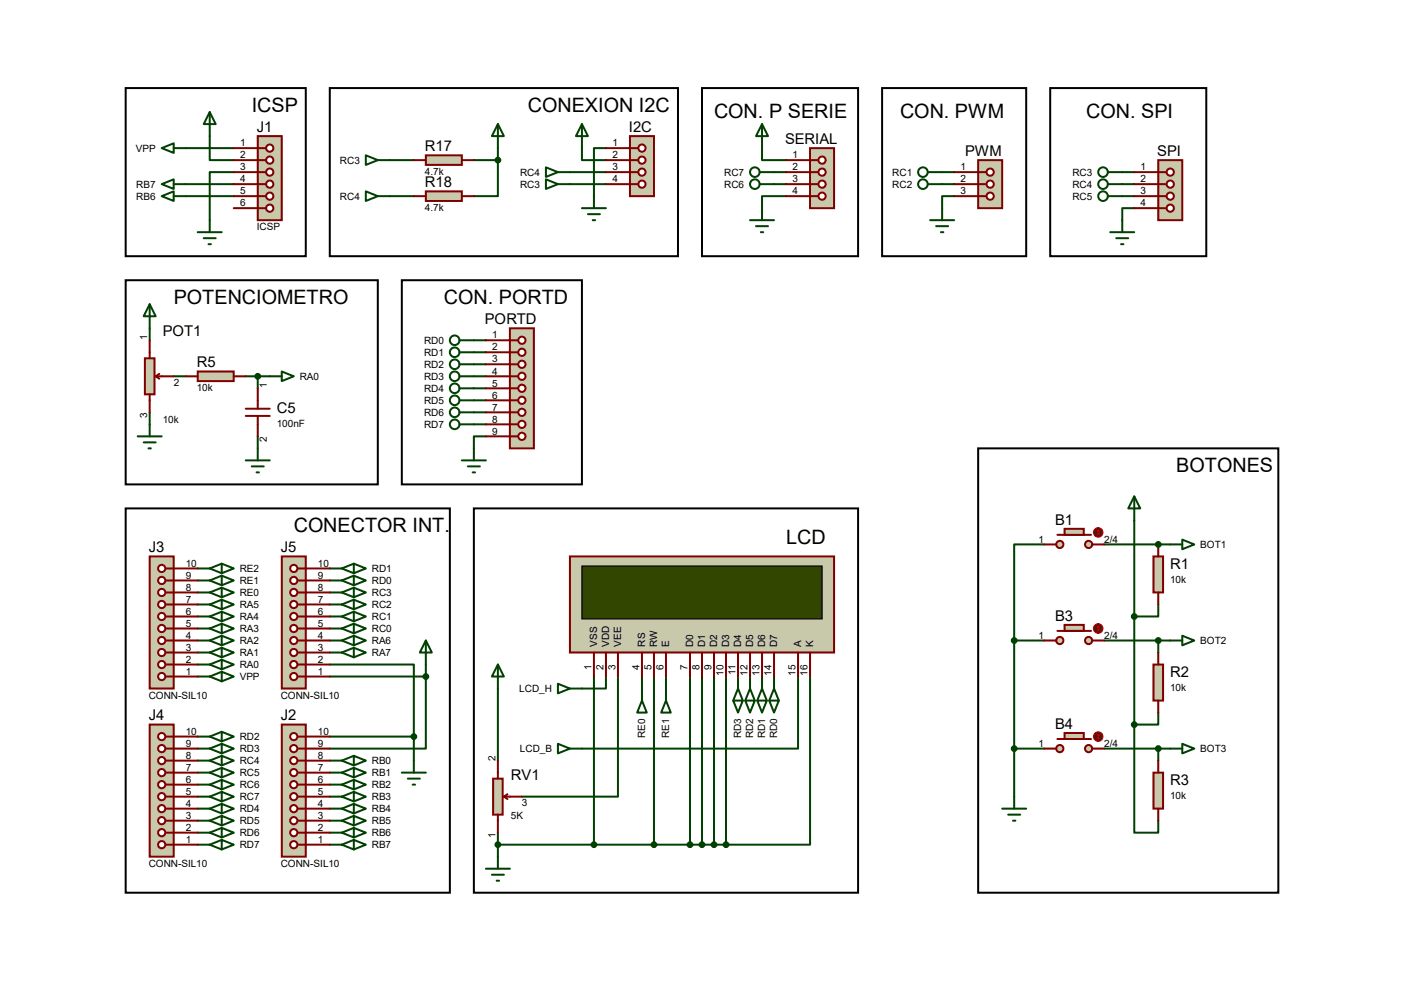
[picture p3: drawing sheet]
<svg xmlns="http://www.w3.org/2000/svg" width="297mm" height="210mm" viewBox="0 0 297 210" stroke-linecap="round" stroke-linejoin="round" font-family="sans-serif">
<g fill="none" stroke="#004000" stroke-width=".42">
<path d="M39.3 31.3h10.1M39.3 38.9h10.1M44.4 28.8v5.1h5M49.4 36.4h-5v10.2M82.5 33.9h5M100.2 33.9h5.1M105.3 33.9v7.6h-5.1M105.3 31.3v2.6M120.6 38.9h7.6M120.6 36.4h7.6M123.1 31.3v2.6h5.1M128.2 31.3h-2.6v10.2"/>
<path d="M161.2 31.3v2.6h5.1M163.7 38.9h2.6M163.7 36.4h2.6M199.3 38.9h2.5M199.3 36.4h2.5M237.4 38.9h2.5M237.4 36.4h2.5M39.3 41.5h10.1M82.5 41.5h5M166.3 41.5h-5.1v2.5M201.8 41.5h-2.5v2.5M237.4 41.5h2.5"/>
<path d="M239.9 44h-2.5v2.6M31.7 69.4v2.6M36.7 79.6h2.6M52 79.6h5.1M54.5 79.6v2.5M100.2 79.6h2.6M100.2 72h2.6M100.2 74.5h2.6M100.2 77h2.6M31.7 87.2v2.5M54.5 92.3v2.5M100.2 82.1h2.6"/>
<path d="M100.2 84.7h2.6M100.2 87.2h2.6M100.2 89.7h2.6M102.8 92.3h-2.6v2.5M233.6 115.1h14M41.8 120.2h2.6M41.8 122.8h2.6M41.8 125.3h2.6M41.8 127.8h2.6M41.8 130.4h2.6M41.8 132.9h2.6M41.8 135.5h2.6"/>
<path d="M41.8 138h2.6M69.8 120.2h2.5M69.8 122.8h2.5M69.8 125.3h2.5M69.8 127.8h2.5M69.8 130.4h2.5M69.8 132.9h2.5M69.8 135.5h2.5M69.8 138h2.5M41.8 140.5h2.6M41.8 143.1h2.6M41.8 155.8h2.6"/>
<path d="M41.8 158.3h2.6M69.8 140.5h17.7v15.3M69.8 143.1h20.3M69.8 155.8h17.7M87.5 155.8v5.1M90.1 143.1v15.2h-20.3M90.1 140.5v2.6M105.3 145.6v15.3M125.6 143.1v35.5M128.2 143.1v2.5h-5.1M130.7 143.1v25.4h-20.3M135.8 143.1v2.5"/>
<path d="M138.3 143.1v35.5M140.9 143.1v2.5M146 143.1v35.5M148.5 143.1v35.5M151 143.1v35.5M153.6 143.1v35.5M156.1 143.1v2.5M158.7 143.1v2.5M161.2 143.1v2.5M163.7 143.1v2.5M168.8 143.1v15.2h-45.7M171.4 143.1v35.5h-17.8"/>
<path d="M41.8 160.9h2.6M41.8 163.4h2.6M41.8 165.9h2.6M41.8 168.5h2.6M41.8 171h2.6M41.8 173.6h2.6M41.8 176.1h2.6M41.8 178.6h2.6M69.8 160.9h2.5M69.8 163.4h2.5M69.8 165.9h2.5M69.8 168.5h2.5"/>
<path d="M69.8 171h2.5M69.8 173.6h2.5M69.8 176.1h2.5M69.8 178.6h2.5M105.3 176.1v5.1M105.3 178.6h48.3"/>
</g>
<circle cx="245" cy="115.1" r=".21" fill="#004000"/>
<g fill="none" stroke="#004000" stroke-width=".42">
<path d="M31.7 64.3l1.2 2.6h-2.5zM31.7 64.3v5.1M29.1 92.3h5.1M30.4 93.6h2.5M31.4 94.8h.5M31.7 89.7v2.6M52 97.4h5.1M53.3 98.6h2.5M54.3 99.9h.5M54.5 94.8v2.6M220.9 115.1h-6.4v20.4M239.9 110.1v43.1"/>
<path d="M214.5 135.5h6.4M214.5 135.5v33M233.6 135.5h14M245 127.8v2.6h-5.1M245 135.5v2.5M105.3 140.5l1.3 2.6h-2.5zM105.3 140.5v5.1M214.5 158.3h6.4M233.6 158.3h14M239.9 153.2v22.9h5.1v-2.5M245 150.7v2.5h-5.1M245 158.3v2.6"/>
<path d="M102.8 183.7h5.1M104.1 185h2.5M105.1 186.3h.5M105.3 181.2v2.5"/>
</g>
<path d="M52 86.4h5.1M52 88h5.1M54.5 82.1v4.3M54.5 88v4.3" fill="none" stroke="#800000" stroke-width=".42"/>
<path d="M104.3 164.7h2v7.6h-2z" fill="#c8c8aa" stroke="#800000" stroke-width=".42"/>
<path d="M105.3 160.9v3.8M105.3 172.3v3.8M106.6 168.5l.8 .5M106.6 168.5h3.8M107.4 168l-.8 .5" fill="none" stroke="#800000" stroke-width=".42"/>
<path d="M135.8 148.2l1 2.5h-2zM135.8 145.6v2.6M140.9 148.2l1 2.5h-2zM140.9 145.6v2.6M155.1 148.2h2l-1 2.5zM155.1 148.2l1-2.6 1 2.6M157.6 148.2h2.1l-1 2.5zM157.6 148.2l1.1-2.6 1 2.6M160.2 148.2h2l-1 2.5zM160.2 148.2l1-2.6 1 2.6M162.7 148.2h2.1l-1.1 2.5zM162.7 148.2l1-2.6 1.1 2.6" fill="none" stroke="#004000" stroke-width=".42"/>
<path d="M31.7 117.7h5v27.9h-5z" fill="#c8c8aa" stroke="#800000" stroke-width=".42"/>
<path d="M35 143.1h1.7" fill="none" stroke="#800000" stroke-width=".42"/>
<circle cx="34.2" cy="143.1" r=".76" fill="#fff" stroke="#800000" stroke-width=".42"/>
<path d="M35 140.5h1.7" fill="none" stroke="#800000" stroke-width=".42"/>
<circle cx="34.2" cy="140.5" r=".76" fill="#fff" stroke="#800000" stroke-width=".42"/>
<path d="M35 138h1.7" fill="none" stroke="#800000" stroke-width=".42"/>
<circle cx="34.2" cy="138" r=".76" fill="#fff" stroke="#800000" stroke-width=".42"/>
<path d="M35 135.5h1.7" fill="none" stroke="#800000" stroke-width=".42"/>
<circle cx="34.2" cy="135.5" r=".76" fill="#fff" stroke="#800000" stroke-width=".42"/>
<path d="M35 132.9h1.7" fill="none" stroke="#800000" stroke-width=".42"/>
<circle cx="34.2" cy="132.9" r=".76" fill="#fff" stroke="#800000" stroke-width=".42"/>
<path d="M35 130.4h1.7" fill="none" stroke="#800000" stroke-width=".42"/>
<circle cx="34.2" cy="130.4" r=".76" fill="#fff" stroke="#800000" stroke-width=".42"/>
<path d="M35 127.8h1.7" fill="none" stroke="#800000" stroke-width=".42"/>
<circle cx="34.2" cy="127.8" r=".76" fill="#fff" stroke="#800000" stroke-width=".42"/>
<path d="M35 125.3h1.7" fill="none" stroke="#800000" stroke-width=".42"/>
<circle cx="34.2" cy="125.3" r=".76" fill="#fff" stroke="#800000" stroke-width=".42"/>
<path d="M35 122.8h1.7" fill="none" stroke="#800000" stroke-width=".42"/>
<circle cx="34.2" cy="122.8" r=".76" fill="#fff" stroke="#800000" stroke-width=".42"/>
<path d="M35 120.2h1.7" fill="none" stroke="#800000" stroke-width=".42"/>
<circle cx="34.2" cy="120.2" r=".76" fill="#fff" stroke="#800000" stroke-width=".42"/>
<path d="M36.7 138h5.1M36.7 135.5h5.1M36.7 132.9h5.1M36.7 130.4h5.1M36.7 127.8h5.1M36.7 125.3h5.1M36.7 122.8h5.1M36.7 120.2h5.1M36.7 143.1h5.1M36.7 140.5h5.1" fill="none" stroke="#800000" stroke-width=".42"/>
<g fill="none" stroke="#004000" stroke-width=".42">
<path d="M46.9 119.2l2.5 1-2.5 1zM46.9 119.2l-2.5 1 2.5 1M46.9 121.8l2.5 1-2.5 1zM46.9 124.3l2.5 1-2.5 1zM46.9 126.8l2.5 1-2.5 1.1zM46.9 129.4l2.5 1-2.5 1zM46.9 131.9l2.5 1-2.5 1zM46.9 134.5l2.5 1-2.5 1zM46.9 137l2.5 1-2.5 1zM46.9 139.5l2.5 1-2.5 1.1zM46.9 121.8l-2.5 1 2.5 1M46.9 124.3l-2.5 1 2.5 1"/>
<path d="M46.9 126.8l-2.5 1 2.5 1.1M46.9 129.4l-2.5 1 2.5 1M46.9 131.9l-2.5 1 2.5 1M46.9 134.5l-2.5 1 2.5 1M46.9 137l-2.5 1 2.5 1M46.9 139.5l-2.5 1 2.5 1.1M46.9 142.1l2.5 1-2.5 1zM46.9 142.1l-2.5 1 2.5 1"/>
</g>
<path d="M59.6 117.7h5.1v27.9h-5.1z" fill="#c8c8aa" stroke="#800000" stroke-width=".42"/>
<path d="M62.9 143.1h1.8" fill="none" stroke="#800000" stroke-width=".42"/>
<circle cx="62.1" cy="143.1" r=".76" fill="#fff" stroke="#800000" stroke-width=".42"/>
<path d="M62.9 140.5h1.8" fill="none" stroke="#800000" stroke-width=".42"/>
<circle cx="62.1" cy="140.5" r=".76" fill="#fff" stroke="#800000" stroke-width=".42"/>
<path d="M62.9 138h1.8" fill="none" stroke="#800000" stroke-width=".42"/>
<circle cx="62.1" cy="138" r=".76" fill="#fff" stroke="#800000" stroke-width=".42"/>
<path d="M62.9 135.5h1.8" fill="none" stroke="#800000" stroke-width=".42"/>
<circle cx="62.1" cy="135.5" r=".76" fill="#fff" stroke="#800000" stroke-width=".42"/>
<path d="M62.9 132.9h1.8" fill="none" stroke="#800000" stroke-width=".42"/>
<circle cx="62.1" cy="132.9" r=".76" fill="#fff" stroke="#800000" stroke-width=".42"/>
<path d="M62.9 130.4h1.8" fill="none" stroke="#800000" stroke-width=".42"/>
<circle cx="62.1" cy="130.4" r=".76" fill="#fff" stroke="#800000" stroke-width=".42"/>
<path d="M62.9 127.8h1.8" fill="none" stroke="#800000" stroke-width=".42"/>
<circle cx="62.1" cy="127.8" r=".76" fill="#fff" stroke="#800000" stroke-width=".42"/>
<path d="M62.9 125.3h1.8" fill="none" stroke="#800000" stroke-width=".42"/>
<circle cx="62.1" cy="125.3" r=".76" fill="#fff" stroke="#800000" stroke-width=".42"/>
<path d="M62.9 122.8h1.8" fill="none" stroke="#800000" stroke-width=".42"/>
<circle cx="62.1" cy="122.8" r=".76" fill="#fff" stroke="#800000" stroke-width=".42"/>
<path d="M62.9 120.2h1.8" fill="none" stroke="#800000" stroke-width=".42"/>
<circle cx="62.1" cy="120.2" r=".76" fill="#fff" stroke="#800000" stroke-width=".42"/>
<path d="M64.7 138h5.1M64.7 135.5h5.1M64.7 132.9h5.1M64.7 130.4h5.1M64.7 127.8h5.1M64.7 125.3h5.1M64.7 122.8h5.1M64.7 120.2h5.1M64.7 143.1h5.1M64.7 140.5h5.1" fill="none" stroke="#800000" stroke-width=".42"/>
<g fill="none" stroke="#004000" stroke-width=".42">
<path d="M74.8 119.2l2.6 1-2.6 1zM74.8 119.2l-2.5 1 2.5 1M74.8 121.8l2.6 1-2.6 1zM74.8 124.3l2.6 1-2.6 1zM74.8 126.8l2.6 1-2.6 1.1zM74.8 129.4l2.6 1-2.6 1zM74.8 131.9l2.6 1-2.6 1zM74.8 134.5l2.6 1-2.6 1zM74.8 137l2.6 1-2.6 1zM74.8 121.8l-2.5 1 2.5 1M74.8 124.3l-2.5 1 2.5 1M74.8 126.8l-2.5 1 2.5 1.1"/>
<path d="M74.8 129.4l-2.5 1 2.5 1M74.8 131.9l-2.5 1 2.5 1M74.8 134.5l-2.5 1 2.5 1M74.8 137l-2.5 1 2.5 1M90.1 135.5l1.3 2.5h-2.6zM90.1 135.5v5M85 163.4h5.1M86.3 164.7h2.5M87.3 165.9h.5M87.5 160.9v2.5"/>
</g>
<path d="M31.7 153.2h5v28h-5z" fill="#c8c8aa" stroke="#800000" stroke-width=".42"/>
<path d="M35 178.6h1.7" fill="none" stroke="#800000" stroke-width=".42"/>
<circle cx="34.2" cy="178.6" r=".76" fill="#fff" stroke="#800000" stroke-width=".42"/>
<path d="M35 176.1h1.7" fill="none" stroke="#800000" stroke-width=".42"/>
<circle cx="34.2" cy="176.1" r=".76" fill="#fff" stroke="#800000" stroke-width=".42"/>
<path d="M35 173.6h1.7" fill="none" stroke="#800000" stroke-width=".42"/>
<circle cx="34.2" cy="173.6" r=".76" fill="#fff" stroke="#800000" stroke-width=".42"/>
<path d="M35 171h1.7" fill="none" stroke="#800000" stroke-width=".42"/>
<circle cx="34.2" cy="171" r=".76" fill="#fff" stroke="#800000" stroke-width=".42"/>
<path d="M35 168.5h1.7" fill="none" stroke="#800000" stroke-width=".42"/>
<circle cx="34.2" cy="168.5" r=".76" fill="#fff" stroke="#800000" stroke-width=".42"/>
<path d="M35 165.9h1.7" fill="none" stroke="#800000" stroke-width=".42"/>
<circle cx="34.2" cy="165.9" r=".76" fill="#fff" stroke="#800000" stroke-width=".42"/>
<path d="M35 163.4h1.7" fill="none" stroke="#800000" stroke-width=".42"/>
<circle cx="34.2" cy="163.4" r=".76" fill="#fff" stroke="#800000" stroke-width=".42"/>
<path d="M35 160.9h1.7" fill="none" stroke="#800000" stroke-width=".42"/>
<circle cx="34.2" cy="160.9" r=".76" fill="#fff" stroke="#800000" stroke-width=".42"/>
<path d="M35 158.3h1.7" fill="none" stroke="#800000" stroke-width=".42"/>
<circle cx="34.2" cy="158.3" r=".76" fill="#fff" stroke="#800000" stroke-width=".42"/>
<path d="M35 155.8h1.7" fill="none" stroke="#800000" stroke-width=".42"/>
<circle cx="34.2" cy="155.8" r=".76" fill="#fff" stroke="#800000" stroke-width=".42"/>
<path d="M36.7 158.3h5.1M36.7 155.8h5.1M36.7 178.6h5.1M36.7 176.1h5.1M36.7 173.6h5.1M36.7 171h5.1M36.7 168.5h5.1M36.7 165.9h5.1M36.7 163.4h5.1M36.7 160.9h5.1" fill="none" stroke="#800000" stroke-width=".42"/>
<g fill="none" stroke="#004000" stroke-width=".42">
<path d="M46.9 154.8l2.5 1-2.5 1zM46.9 157.3l2.5 1-2.5 1zM46.9 159.9l2.5 1-2.5 1zM46.9 154.8l-2.5 1 2.5 1M46.9 157.3l-2.5 1 2.5 1M46.9 159.9l-2.5 1 2.5 1M46.9 162.4l2.5 1-2.5 1zM46.9 164.9l2.5 1-2.5 1.1zM46.9 167.5l2.5 1-2.5 1zM46.9 170l2.5 1-2.5 1zM46.9 172.6l2.5 1-2.5 1zM46.9 175.1l2.5 1-2.5 1z"/>
<path d="M46.9 177.6l2.5 1-2.5 1.1zM46.9 162.4l-2.5 1 2.5 1M46.9 164.9l-2.5 1 2.5 1.1M46.9 167.5l-2.5 1 2.5 1M46.9 170l-2.5 1 2.5 1M46.9 172.6l-2.5 1 2.5 1M46.9 175.1l-2.5 1 2.5 1M46.9 177.6l-2.5 1 2.5 1.1"/>
</g>
<path d="M59.6 153.2h5.1v28h-5.1z" fill="#c8c8aa" stroke="#800000" stroke-width=".42"/>
<path d="M62.9 178.6h1.8" fill="none" stroke="#800000" stroke-width=".42"/>
<circle cx="62.1" cy="178.6" r=".76" fill="#fff" stroke="#800000" stroke-width=".42"/>
<path d="M62.9 176.1h1.8" fill="none" stroke="#800000" stroke-width=".42"/>
<circle cx="62.1" cy="176.1" r=".76" fill="#fff" stroke="#800000" stroke-width=".42"/>
<path d="M62.9 173.6h1.8" fill="none" stroke="#800000" stroke-width=".42"/>
<circle cx="62.1" cy="173.6" r=".76" fill="#fff" stroke="#800000" stroke-width=".42"/>
<path d="M62.9 171h1.8" fill="none" stroke="#800000" stroke-width=".42"/>
<circle cx="62.1" cy="171" r=".76" fill="#fff" stroke="#800000" stroke-width=".42"/>
<path d="M62.9 168.5h1.8" fill="none" stroke="#800000" stroke-width=".42"/>
<circle cx="62.1" cy="168.5" r=".76" fill="#fff" stroke="#800000" stroke-width=".42"/>
<path d="M62.9 165.9h1.8" fill="none" stroke="#800000" stroke-width=".42"/>
<circle cx="62.1" cy="165.9" r=".76" fill="#fff" stroke="#800000" stroke-width=".42"/>
<path d="M62.9 163.4h1.8" fill="none" stroke="#800000" stroke-width=".42"/>
<circle cx="62.1" cy="163.4" r=".76" fill="#fff" stroke="#800000" stroke-width=".42"/>
<path d="M62.9 160.9h1.8" fill="none" stroke="#800000" stroke-width=".42"/>
<circle cx="62.1" cy="160.9" r=".76" fill="#fff" stroke="#800000" stroke-width=".42"/>
<path d="M62.9 158.3h1.8" fill="none" stroke="#800000" stroke-width=".42"/>
<circle cx="62.1" cy="158.3" r=".76" fill="#fff" stroke="#800000" stroke-width=".42"/>
<path d="M62.9 155.8h1.8" fill="none" stroke="#800000" stroke-width=".42"/>
<circle cx="62.1" cy="155.8" r=".76" fill="#fff" stroke="#800000" stroke-width=".42"/>
<path d="M64.7 158.3h5.1M64.7 155.8h5.1M64.7 178.6h5.1M64.7 176.1h5.1M64.7 173.6h5.1M64.7 171h5.1M64.7 168.5h5.1M64.7 165.9h5.1M64.7 163.4h5.1M64.7 160.9h5.1" fill="none" stroke="#800000" stroke-width=".42"/>
<g fill="none" stroke="#004000" stroke-width=".42">
<path d="M34.2 38.9l2.5-1v2.1zM34.2 31.3l2.5-1v2zM36.7 38.9h2.6M36.7 31.3h2.6M44.4 23.7l1.2 2.5h-2.5zM44.4 23.7v5.1M34.2 41.5l2.5-1v2zM36.7 41.5h2.6M41.8 49.1h5.1M43.1 50.4h2.5M44.1 51.6h.5M44.4 46.6v2.5"/>
<path d="M57.1 79.6h2.5M59.6 78.6l2.5 1-2.5 1zM74.8 159.9l2.6 1-2.6 1zM74.8 159.9l-2.5 1 2.5 1M74.8 162.4l2.6 1-2.6 1zM74.8 164.9l2.6 1-2.6 1.1zM74.8 167.5l2.6 1-2.6 1zM74.8 170l2.6 1-2.6 1zM74.8 172.6l2.6 1-2.6 1zM74.8 175.1l2.6 1-2.6 1zM74.8 177.6l2.6 1-2.6 1.1zM74.8 162.4l-2.5 1 2.5 1"/>
<path d="M74.8 164.9l-2.5 1 2.5 1.1M74.8 167.5l-2.5 1 2.5 1M74.8 170l-2.5 1 2.5 1M74.8 172.6l-2.5 1 2.5 1M74.8 175.1l-2.5 1 2.5 1M74.8 177.6l-2.5 1 2.5 1.1"/>
</g>
<g fill="#004000" stroke="#004000" stroke-width=".42">
<circle cx="87.5" cy="155.8" r=".51"/>
<circle cx="90.1" cy="143.1" r=".51"/>
</g>
<path d="M26.6 18.6h38.1v35.6h-38.1zM26.6 59.3h53.3v43.1h-53.3zM26.6 107.5h68.6v81.3h-68.6zM100.2 107.5h81.3v81.3h-81.3z" fill="none" stroke="#000" stroke-width=".42"/>
<path d="M54.5 28.8h5.1v17.8h-5.1z" fill="#c8c8aa" stroke="#800000" stroke-width=".42"/>
<path d="M54.5 31.3h1.8" fill="none" stroke="#800000" stroke-width=".42"/>
<circle cx="57.1" cy="31.3" r=".76" fill="#fff" stroke="#800000" stroke-width=".42"/>
<path d="M54.5 33.9h1.8" fill="none" stroke="#800000" stroke-width=".42"/>
<circle cx="57.1" cy="33.9" r=".76" fill="#fff" stroke="#800000" stroke-width=".42"/>
<path d="M54.5 36.4h1.8" fill="none" stroke="#800000" stroke-width=".42"/>
<circle cx="57.1" cy="36.4" r=".76" fill="#fff" stroke="#800000" stroke-width=".42"/>
<path d="M54.5 38.9h1.8" fill="none" stroke="#800000" stroke-width=".42"/>
<circle cx="57.1" cy="38.9" r=".76" fill="#fff" stroke="#800000" stroke-width=".42"/>
<path d="M54.5 41.5h1.8" fill="none" stroke="#800000" stroke-width=".42"/>
<circle cx="57.1" cy="41.5" r=".76" fill="#fff" stroke="#800000" stroke-width=".42"/>
<path d="M54.5 44h1.8" fill="none" stroke="#800000" stroke-width=".42"/>
<circle cx="57.1" cy="44" r=".76" fill="#fff" stroke="#800000" stroke-width=".42"/>
<path d="M49.4 31.3h5.1M49.4 33.9h5.1M49.4 36.4h5.1M49.4 38.9h5.1M49.4 41.5h5.1M49.4 44h5.1" fill="none" stroke="#800000" stroke-width=".42"/>
<path d="M41.8 78.6h7.6v2h-7.6z" fill="#c8c8aa" stroke="#800000" stroke-width=".42"/>
<path d="M39.3 79.6h2.5M49.4 79.6h2.6" fill="none" stroke="#800000" stroke-width=".42"/>
<circle cx="54.5" cy="79.6" r=".51" fill="#004000" stroke="#004000" stroke-width=".42"/>
<path d="M118 144.6l2.6 1-2.6 1zM120.6 145.6h2.5" fill="none" stroke="#004000" stroke-width=".42"/>
<path d="M30.6 75.8h2.1v7.6h-2.1z" fill="#c8c8aa" stroke="#800000" stroke-width=".42"/>
<path d="M31.7 72v3.8M32.9 79.6l.8 .5M32.9 79.6h3.8M33.7 79.1l-.8 .5M31.7 83.4v3.8" fill="none" stroke="#800000" stroke-width=".42"/>
<path d="M120.6 117.7h55.8v20.3h-55.8z" fill="#c8c8aa" stroke="#800000" stroke-width=".42"/>
<path d="M123.1 119.7h50.8v11.2h-50.8z" fill="#324600" stroke="#000" stroke-width=".25"/>
<g fill="none" stroke="#800000" stroke-width=".42">
<path d="M125.6 138v5.1M128.2 138v5.1M130.7 138v5.1M135.8 138v5.1M138.3 138v5.1M140.9 138v5.1M146 138v5.1M148.5 138v5.1M151 138v5.1M153.6 138v5.1M156.1 138v5.1M158.7 138v5.1"/>
<path d="M161.2 138v5.1M163.7 138v5.1M168.8 138v5.1M171.4 138v5.1"/>
</g>
<g fill="#004000" stroke="#004000" stroke-width=".42">
<circle cx="105.3" cy="178.6" r=".51"/>
<circle cx="125.6" cy="178.6" r=".51"/>
<circle cx="138.3" cy="178.6" r=".51"/>
<circle cx="146" cy="178.6" r=".51"/>
<circle cx="148.5" cy="178.6" r=".51"/>
<circle cx="151" cy="178.6" r=".51"/>
<circle cx="153.6" cy="178.6" r=".51"/>
</g>
<g fill="none" stroke="#004000" stroke-width=".42">
<path d="M77.4 32.9l2.5 1-2.5 1zM79.9 33.9h2.6M105.3 26.2l1.3 2.6h-2.5zM105.3 26.2v5.1M115.5 35.4l2.5 1-2.5 1zM115.5 37.9l2.5 1-2.5 1.1zM118 36.4h2.6M118 38.9h2.6M123.1 26.2l1.3 2.6h-2.6zM123.1 26.2v5.1M77.4 40.5l2.5 1-2.5 1zM79.9 41.5h2.6"/>
<path d="M123.1 44h5.1M124.4 45.3h2.5M125.4 46.6h.5M125.6 41.5v2.5M118 157.3l2.6 1-2.6 1zM120.6 158.3h2.5"/>
</g>
<path d="M133.3 28.8h5v12.7h-5z" fill="#c8c8aa" stroke="#800000" stroke-width=".42"/>
<path d="M133.3 31.3h1.7" fill="none" stroke="#800000" stroke-width=".42"/>
<circle cx="135.8" cy="31.3" r=".76" fill="#fff" stroke="#800000" stroke-width=".42"/>
<path d="M133.3 33.9h1.7" fill="none" stroke="#800000" stroke-width=".42"/>
<circle cx="135.8" cy="33.9" r=".76" fill="#fff" stroke="#800000" stroke-width=".42"/>
<path d="M133.3 36.4h1.7" fill="none" stroke="#800000" stroke-width=".42"/>
<circle cx="135.8" cy="36.4" r=".76" fill="#fff" stroke="#800000" stroke-width=".42"/>
<path d="M133.3 38.9h1.7" fill="none" stroke="#800000" stroke-width=".42"/>
<circle cx="135.8" cy="38.9" r=".76" fill="#fff" stroke="#800000" stroke-width=".42"/>
<path d="M128.2 31.3h5.1M128.2 33.9h5.1M128.2 36.4h5.1M128.2 38.9h5.1" fill="none" stroke="#800000" stroke-width=".42"/>
<path d="M90.1 32.9h7.6v2h-7.6z" fill="#c8c8aa" stroke="#800000" stroke-width=".42"/>
<path d="M87.5 33.9h2.6M97.7 33.9h2.5" fill="none" stroke="#800000" stroke-width=".42"/>
<path d="M90.1 40.5h7.6v2h-7.6z" fill="#c8c8aa" stroke="#800000" stroke-width=".42"/>
<path d="M87.5 41.5h2.6M97.7 41.5h2.5" fill="none" stroke="#800000" stroke-width=".42"/>
<circle cx="105.3" cy="33.9" r=".51" fill="#004000" stroke="#004000" stroke-width=".42"/>
<path d="M69.8 18.6h73.6v35.6h-73.6z" fill="none" stroke="#000" stroke-width=".42"/>
<path d="M107.9 69.4h5v25.4h-5z" fill="#c8c8aa" stroke="#800000" stroke-width=".42"/>
<path d="M107.9 72h1.7" fill="none" stroke="#800000" stroke-width=".42"/>
<circle cx="110.4" cy="72" r=".76" fill="#fff" stroke="#800000" stroke-width=".42"/>
<path d="M107.9 74.5h1.7" fill="none" stroke="#800000" stroke-width=".42"/>
<circle cx="110.4" cy="74.5" r=".76" fill="#fff" stroke="#800000" stroke-width=".42"/>
<path d="M107.9 77h1.7" fill="none" stroke="#800000" stroke-width=".42"/>
<circle cx="110.4" cy="77" r=".76" fill="#fff" stroke="#800000" stroke-width=".42"/>
<path d="M107.9 79.6h1.7" fill="none" stroke="#800000" stroke-width=".42"/>
<circle cx="110.4" cy="79.6" r=".76" fill="#fff" stroke="#800000" stroke-width=".42"/>
<path d="M107.9 82.1h1.7" fill="none" stroke="#800000" stroke-width=".42"/>
<circle cx="110.4" cy="82.1" r=".76" fill="#fff" stroke="#800000" stroke-width=".42"/>
<path d="M107.9 84.7h1.7" fill="none" stroke="#800000" stroke-width=".42"/>
<circle cx="110.4" cy="84.7" r=".76" fill="#fff" stroke="#800000" stroke-width=".42"/>
<path d="M107.9 87.2h1.7" fill="none" stroke="#800000" stroke-width=".42"/>
<circle cx="110.4" cy="87.2" r=".76" fill="#fff" stroke="#800000" stroke-width=".42"/>
<path d="M107.9 89.7h1.7" fill="none" stroke="#800000" stroke-width=".42"/>
<circle cx="110.4" cy="89.7" r=".76" fill="#fff" stroke="#800000" stroke-width=".42"/>
<path d="M107.9 92.3h1.7" fill="none" stroke="#800000" stroke-width=".42"/>
<circle cx="110.4" cy="92.3" r=".76" fill="#fff" stroke="#800000" stroke-width=".42"/>
<path d="M102.8 72h5.1M102.8 74.5h5.1M102.8 77h5.1M102.8 79.6h5.1M102.8 82.1h5.1M102.8 84.7h5.1M102.8 87.2h5.1M102.8 89.7h5.1M102.8 92.3h5.1" fill="none" stroke="#800000" stroke-width=".42"/>
<g fill="none" stroke="#004000" stroke-width=".42">
<path d="M97.2 72h3M97.2 74.5h3M97.2 77h3M97.2 79.6h3M97.2 82.1h3M97.2 84.7h3M97.2 87.2h3M97.2 89.7h3M97.7 97.4h5.1M99 98.6h2.5M100 99.9h.5M100.2 94.8v2.6"/>
<circle cx="96.2" cy="79.6" r="1.02"/>
<circle cx="96.2" cy="74.5" r="1.02"/>
<circle cx="96.2" cy="77" r="1.02"/>
<circle cx="96.2" cy="72" r="1.02"/>
<circle cx="96.2" cy="84.7" r="1.02"/>
<circle cx="96.2" cy="87.2" r="1.02"/>
<circle cx="96.2" cy="82.1" r="1.02"/>
<circle cx="96.2" cy="89.7" r="1.02"/>
</g>
<path d="M245 33.9h5.1v12.7h-5.1z" fill="#c8c8aa" stroke="#800000" stroke-width=".42"/>
<path d="M245 36.4h1.8" fill="none" stroke="#800000" stroke-width=".42"/>
<circle cx="247.6" cy="36.4" r=".76" fill="#fff" stroke="#800000" stroke-width=".42"/>
<path d="M245 38.9h1.8" fill="none" stroke="#800000" stroke-width=".42"/>
<circle cx="247.6" cy="38.9" r=".76" fill="#fff" stroke="#800000" stroke-width=".42"/>
<path d="M245 41.5h1.8" fill="none" stroke="#800000" stroke-width=".42"/>
<circle cx="247.6" cy="41.5" r=".76" fill="#fff" stroke="#800000" stroke-width=".42"/>
<path d="M245 44h1.8" fill="none" stroke="#800000" stroke-width=".42"/>
<circle cx="247.6" cy="44" r=".76" fill="#fff" stroke="#800000" stroke-width=".42"/>
<path d="M239.9 36.4h5.1M239.9 38.9h5.1M239.9 41.5h5.1M239.9 44h5.1" fill="none" stroke="#800000" stroke-width=".42"/>
<g fill="none" stroke="#004000" stroke-width=".42">
<path d="M234.4 36.4h3M234.4 38.9h3M234.4 41.5h3M234.9 49.1h5M236.1 50.4h2.6M237.2 51.6h.5M237.4 46.6v2.5"/>
<circle cx="233.3" cy="36.4" r="1.02"/>
<circle cx="233.3" cy="38.9" r="1.02"/>
<circle cx="233.3" cy="41.5" r="1.02"/>
</g>
<path d="M206.9 33.9h5.1v10.1h-5.1z" fill="#c8c8aa" stroke="#800000" stroke-width=".42"/>
<path d="M206.9 36.4h1.8" fill="none" stroke="#800000" stroke-width=".42"/>
<circle cx="209.5" cy="36.4" r=".76" fill="#fff" stroke="#800000" stroke-width=".42"/>
<path d="M206.9 38.9h1.8" fill="none" stroke="#800000" stroke-width=".42"/>
<circle cx="209.5" cy="38.9" r=".76" fill="#fff" stroke="#800000" stroke-width=".42"/>
<path d="M206.9 41.5h1.8" fill="none" stroke="#800000" stroke-width=".42"/>
<circle cx="209.5" cy="41.5" r=".76" fill="#fff" stroke="#800000" stroke-width=".42"/>
<path d="M201.8 36.4h5.1M201.8 38.9h5.1M201.8 41.5h5.1" fill="none" stroke="#800000" stroke-width=".42"/>
<g fill="none" stroke="#004000" stroke-width=".42">
<path d="M196.3 36.4h3M196.3 38.9h3M196.8 46.6h5M198 47.8h2.6M199.1 49.1h.5M199.3 44v2.6"/>
<circle cx="195.2" cy="38.9" r="1.02"/>
<circle cx="195.2" cy="36.4" r="1.02"/>
</g>
<path d="M171.4 31.3h5v12.7h-5z" fill="#c8c8aa" stroke="#800000" stroke-width=".42"/>
<path d="M171.4 33.9h1.7" fill="none" stroke="#800000" stroke-width=".42"/>
<circle cx="173.9" cy="33.9" r=".76" fill="#fff" stroke="#800000" stroke-width=".42"/>
<path d="M171.4 36.4h1.7" fill="none" stroke="#800000" stroke-width=".42"/>
<circle cx="173.9" cy="36.4" r=".76" fill="#fff" stroke="#800000" stroke-width=".42"/>
<path d="M171.4 38.9h1.7" fill="none" stroke="#800000" stroke-width=".42"/>
<circle cx="173.9" cy="38.9" r=".76" fill="#fff" stroke="#800000" stroke-width=".42"/>
<path d="M171.4 41.5h1.7" fill="none" stroke="#800000" stroke-width=".42"/>
<circle cx="173.9" cy="41.5" r=".76" fill="#fff" stroke="#800000" stroke-width=".42"/>
<path d="M166.3 33.9h5.1M166.3 36.4h5.1M166.3 38.9h5.1M166.3 41.5h5.1" fill="none" stroke="#800000" stroke-width=".42"/>
<g fill="none" stroke="#004000" stroke-width=".42">
<path d="M160.7 36.4h3M160.7 38.9h3M161.2 26.2l1.3 2.6h-2.6zM161.2 26.2v5.1M158.7 46.6h5M159.9 47.8h2.6M161 49.1h.5M161.2 44v2.6"/>
<circle cx="159.7" cy="36.4" r="1.02"/>
<circle cx="159.7" cy="38.9" r="1.02"/>
</g>
<path d="M148.5 18.6h33v35.6h-33zM186.6 18.6h30.5v35.6h-30.5zM222.2 18.6h33v35.6h-33zM85 59.3h38.1v43.1h-38.1z" fill="none" stroke="#000" stroke-width=".42"/>
<g fill="#c8c8aa" stroke="#800000" stroke-width=".42">
<circle cx="230.3" cy="115.1" r=".76"/>
<circle cx="224.2" cy="115.1" r=".76"/>
</g>
<path d="M223.7 113.1h7.1" fill="none" stroke="#800000" stroke-width=".42"/>
<path d="M225.2 111.8h4.1v1.3h-4.1z" fill="#c8c8aa" stroke="#800000" stroke-width=".42"/>
<path d="M220.9 115.1h2.5M231.1 115.1h2.5" fill="none" stroke="#800000" stroke-width=".42"/>
<circle cx="232.3" cy="112.6" r="1.02" fill="#400000" stroke="#f00" stroke-width=".21"/>
<path d="M232.1 112.9l.2 .2M232.3 112.1v1M232.3 112.1l-.2 .3M232.3 112.1l.3 .3M232.6 112.9l-.3 .2" fill="none" stroke="#f00" stroke-width=".21"/>
<g fill="#c8c8aa" stroke="#800000" stroke-width=".42">
<circle cx="230.3" cy="135.5" r=".76"/>
<circle cx="224.2" cy="135.5" r=".76"/>
</g>
<path d="M223.7 133.4h7.1" fill="none" stroke="#800000" stroke-width=".42"/>
<path d="M225.2 132.2h4.1v1.2h-4.1z" fill="#c8c8aa" stroke="#800000" stroke-width=".42"/>
<path d="M220.9 135.5h2.5M231.1 135.5h2.5" fill="none" stroke="#800000" stroke-width=".42"/>
<circle cx="232.3" cy="132.9" r="1.02" fill="#400000" stroke="#f00" stroke-width=".21"/>
<path d="M232.1 133.2l.2 .2M232.3 132.4v1M232.3 132.4l-.2 .3M232.3 132.4l.3 .3M232.6 133.2l-.3 .2" fill="none" stroke="#f00" stroke-width=".21"/>
<g fill="#c8c8aa" stroke="#800000" stroke-width=".42">
<circle cx="230.3" cy="158.3" r=".76"/>
<circle cx="224.2" cy="158.3" r=".76"/>
</g>
<path d="M223.7 156.3h7.1" fill="none" stroke="#800000" stroke-width=".42"/>
<path d="M225.2 155h4.1v1.3h-4.1z" fill="#c8c8aa" stroke="#800000" stroke-width=".42"/>
<path d="M220.9 158.3h2.5M231.1 158.3h2.5" fill="none" stroke="#800000" stroke-width=".42"/>
<circle cx="232.3" cy="155.8" r="1.02" fill="#400000" stroke="#f00" stroke-width=".21"/>
<path d="M232.1 156l.2 .3M232.3 155.3v1M232.3 155.3l-.2 .2M232.3 155.3l.3 .2M232.6 156l-.3 .3" fill="none" stroke="#f00" stroke-width=".21"/>
<path d="M247.6 115.1h2.5M250.1 114.1l2.5 1-2.5 1.1zM247.6 135.5h2.5M250.1 134.5l2.5 1-2.5 1zM247.6 158.3h2.5M250.1 157.3l2.5 1-2.5 1z" fill="none" stroke="#004000" stroke-width=".42"/>
<path d="M206.9 94.8h63.5v94h-63.5z" fill="none" stroke="#000" stroke-width=".42"/>
<path d="M244 117.7h2v7.6h-2z" fill="#c8c8aa" stroke="#800000" stroke-width=".42"/>
<path d="M245 115.1v2.6M245 125.3v2.5" fill="none" stroke="#800000" stroke-width=".42"/>
<circle cx="245" cy="115.1" r=".51" fill="#004000" stroke="#004000" stroke-width=".42"/>
<path d="M244 140.5h2v7.7h-2z" fill="#c8c8aa" stroke="#800000" stroke-width=".42"/>
<path d="M245 138v2.5M245 148.2v2.5" fill="none" stroke="#800000" stroke-width=".42"/>
<path d="M244 163.4h2v7.6h-2z" fill="#c8c8aa" stroke="#800000" stroke-width=".42"/>
<path d="M245 160.9v2.5M245 171v2.6" fill="none" stroke="#800000" stroke-width=".42"/>
<g fill="#004000" stroke="#004000" stroke-width=".42">
<circle cx="245" cy="135.5" r=".51"/>
<circle cx="245" cy="158.3" r=".51"/>
<circle cx="214.5" cy="135.5" r=".51"/>
<circle cx="214.5" cy="158.3" r=".51"/>
<circle cx="239.9" cy="153.2" r=".51"/>
<circle cx="239.9" cy="130.4" r=".51"/>
</g>
<path d="M239.9 105l1.3 2.5h-2.5zM239.9 105v5.1M212 171h5.1M213.3 172.3h2.5M214.3 173.6h.5M214.5 168.5v2.5" fill="none" stroke="#004000" stroke-width=".42"/>
<g font-size="4.2">
<text x="53.3" y="23.7">ICSP</text>
<text x="111.7" y="23.7">CONEXION I2C</text>
<text x="151" y="25">CON. P SERIE</text>
<text x="190.4" y="25">CON. PWM</text>
<text x="229.8" y="25">CON. SPI</text>
<text x="36.7" y="64.3">POTENCIOMETRO</text>
<text x="93.9" y="64.3">CON. PORTD</text>
<text x="248.8" y="99.9">BOTONES</text>
<text x="62.1" y="112.6">CONECTOR INT.</text>
<text x="166.3" y="115.1">LCD</text>
</g>
<g font-size="3.1">
<text x="54.3" y="27.9">J1</text>
<text x="133.1" y="27.9">I2C</text>
<text x="89.9" y="32">R17</text>
<text x="166.1" y="30.4">SERIAL</text>
<text x="204.2" y="33">PWM</text>
<text x="244.8" y="33">SPI</text>
<text x="89.9" y="39.6">R18</text>
<text x="34.4" y="71.1">POT1</text>
<text x="102.6" y="68.5">PORTD</text>
<text x="41.6" y="77.7">R5</text>
<text x="58.5" y="87.3">C5</text>
<text x="223.2" y="111">B1</text>
<text x="31.5" y="116.8">J3</text>
<text x="59.4" y="116.8">J5</text>
<text x="247.5" y="120.3">R1</text>
<text x="223.2" y="131.3">B3</text>
<text x="247.5" y="143.2">R2</text>
<text x="31.5" y="152.4">J4</text>
<text x="59.4" y="152.4">J2</text>
<text x="223.2" y="154.1">B4</text>
<text x="108.1" y="165.1">RV1</text>
<text x="247.5" y="166">R3</text>
</g>
<g font-size="2.1">
<text x="28.7" y="32.1">VPP</text>
<text x="50.8" y="30.9">1</text>
<text x="50.8" y="33.5">2</text>
<text x="71.9" y="34.6">RC3</text>
<text x="129.5" y="30.9">1</text>
<text x="129.5" y="33.5">2</text>
<text x="167.6" y="33.5">1</text>
<text x="28.8" y="39.7">RB7</text>
<text x="50.8" y="36">3</text>
<text x="50.8" y="38.6">4</text>
<text x="50.8" y="41.1">5</text>
<text x="89.9" y="37">4.7k</text>
<text x="110" y="37.2">RC4</text>
<text x="110" y="39.7">RC3</text>
<text x="129.5" y="36">3</text>
<text x="129.5" y="38.6">4</text>
<text x="153.2" y="37.2">RC7</text>
<text x="153.2" y="39.7">RC6</text>
<text x="167.6" y="36">2</text>
<text x="167.6" y="38.6">3</text>
<text x="167.6" y="41.1">4</text>
<text x="188.8" y="37.2">RC1</text>
<text x="188.8" y="39.7">RC2</text>
<text x="203.2" y="36">1</text>
<text x="203.2" y="38.6">2</text>
<text x="203.2" y="41.1">3</text>
<text x="226.9" y="37.2">RC3</text>
<text x="226.9" y="39.7">RC4</text>
<text x="241.3" y="36">1</text>
<text x="241.3" y="38.6">2</text>
<text x="241.3" y="41.1">3</text>
<text x="28.8" y="42.2">RB6</text>
<text x="50.8" y="43.6">6</text>
<text x="71.9" y="42.2">RC4</text>
<text x="89.9" y="44.7">4.7k</text>
<text x="226.9" y="42.2">RC5</text>
<text x="241.3" y="43.6">4</text>
<text x="54.3" y="48.7">ICSP</text>
<text x="31.2" y="72" transform="rotate(-90 31.2 72)">1</text>
<text x="104.1" y="71.6">1</text>
<text x="89.7" y="72.7">RD0</text>
<text x="89.7" y="75.3">RD1</text>
<text x="89.7" y="77.8">RD2</text>
<text x="104.1" y="74.1">2</text>
<text x="104.1" y="76.7">3</text>
<text x="36.7" y="81.5">2</text>
<text x="41.6" y="82.8">10k</text>
<text x="56.4" y="82.1" transform="rotate(-90 56.4 82.1)">1</text>
<text x="63.4" y="80.3">RA0</text>
<text x="89.7" y="80.3">RD3</text>
<text x="89.7" y="82.9">RD4</text>
<text x="104.1" y="79.2">4</text>
<text x="104.1" y="81.7">5</text>
<text x="31.2" y="88.4" transform="rotate(-90 31.2 88.4)">3</text>
<text x="34.4" y="89.4">10k</text>
<text x="89.7" y="85.4">RD5</text>
<text x="89.7" y="88">RD6</text>
<text x="104.1" y="84.3">6</text>
<text x="104.1" y="86.8">7</text>
<text x="104.1" y="89.4">8</text>
<text x="56.4" y="93.5" transform="rotate(-90 56.4 93.5)">2</text>
<text x="58.5" y="90.2">100nF</text>
<text x="89.7" y="90.5">RD7</text>
<text x="104.1" y="91.9">9</text>
<text x="39.3" y="119.8">10</text>
<text x="67.2" y="119.8">10</text>
<text x="219.7" y="114.8">1</text>
<text x="233.6" y="114.8">2/4</text>
<text x="253.9" y="115.9">BOT1</text>
<text x="39.3" y="124.9">8</text>
<text x="39.3" y="122.4">9</text>
<text x="50.7" y="121">RE2</text>
<text x="50.7" y="123.5">RE1</text>
<text x="67.2" y="124.9">8</text>
<text x="67.2" y="122.4">9</text>
<text x="78.7" y="121">RD1</text>
<text x="78.7" y="123.5">RD0</text>
<text x="247.5" y="123.2">10k</text>
<text x="39.3" y="130">6</text>
<text x="39.3" y="127.5">7</text>
<text x="50.7" y="126.1">RE0</text>
<text x="50.7" y="128.6">RA5</text>
<text x="50.7" y="131.1">RA4</text>
<text x="67.2" y="130">6</text>
<text x="67.2" y="127.5">7</text>
<text x="78.7" y="126.1">RC3</text>
<text x="78.7" y="128.6">RC2</text>
<text x="78.7" y="131.1">RC1</text>
<text x="39.3" y="137.6">3</text>
<text x="39.3" y="135.1">4</text>
<text x="39.3" y="132.5">5</text>
<text x="50.7" y="133.7">RA3</text>
<text x="50.7" y="136.2">RA2</text>
<text x="67.2" y="137.6">3</text>
<text x="67.2" y="135.1">4</text>
<text x="67.2" y="132.5">5</text>
<text x="78.7" y="133.7">RC0</text>
<text x="78.7" y="136.2">RA6</text>
<text x="126.3" y="136.7" transform="rotate(-90 126.3 136.7)">VSS</text>
<text x="128.9" y="136.7" transform="rotate(-90 128.9 136.7)">VDD</text>
<text x="131.4" y="136.7" transform="rotate(-90 131.4 136.7)">VEE</text>
<text x="136.5" y="136.7" transform="rotate(-90 136.5 136.7)">RS</text>
<text x="139" y="136.7" transform="rotate(-90 139 136.7)">RW</text>
<text x="141.6" y="136.7" transform="rotate(-90 141.6 136.7)">E</text>
<text x="146.6" y="136.7" transform="rotate(-90 146.6 136.7)">D0</text>
<text x="149.2" y="136.7" transform="rotate(-90 149.2 136.7)">D1</text>
<text x="151.7" y="136.7" transform="rotate(-90 151.7 136.7)">D2</text>
<text x="154.3" y="136.7" transform="rotate(-90 154.3 136.7)">D3</text>
<text x="156.8" y="136.7" transform="rotate(-90 156.8 136.7)">D4</text>
<text x="159.3" y="136.7" transform="rotate(-90 159.3 136.7)">D5</text>
<text x="161.9" y="136.7" transform="rotate(-90 161.9 136.7)">D6</text>
<text x="164.4" y="136.7" transform="rotate(-90 164.4 136.7)">D7</text>
<text x="169.5" y="136.7" transform="rotate(-90 169.5 136.7)">A</text>
<text x="172" y="136.7" transform="rotate(-90 172 136.7)">K</text>
<text x="219.7" y="135.1">1</text>
<text x="233.6" y="135.1">2/4</text>
<text x="253.9" y="136.2">BOT2</text>
<text x="39.3" y="142.7">1</text>
<text x="39.3" y="140.2">2</text>
<text x="50.7" y="138.8">RA1</text>
<text x="50.7" y="141.3">RA0</text>
<text x="50.7" y="143.8">VPP</text>
<text x="67.2" y="142.7">1</text>
<text x="67.2" y="140.2">2</text>
<text x="78.7" y="138.8">RA7</text>
<text x="125.1" y="141.7" transform="rotate(-90 125.1 141.7)">1</text>
<text x="127.7" y="141.7" transform="rotate(-90 127.7 141.7)">2</text>
<text x="130.2" y="141.7" transform="rotate(-90 130.2 141.7)">3</text>
<text x="135.3" y="141.7" transform="rotate(-90 135.3 141.7)">4</text>
<text x="137.8" y="141.7" transform="rotate(-90 137.8 141.7)">5</text>
<text x="140.4" y="141.7" transform="rotate(-90 140.4 141.7)">6</text>
<text x="145.5" y="141.7" transform="rotate(-90 145.5 141.7)">7</text>
<text x="148" y="141.7" transform="rotate(-90 148 141.7)">8</text>
<text x="150.5" y="141.7" transform="rotate(-90 150.5 141.7)">9</text>
<text x="153.1" y="142.9" transform="rotate(-90 153.1 142.9)">10</text>
<text x="155.6" y="142.7" transform="rotate(-90 155.6 142.7)">11</text>
<text x="158.2" y="142.9" transform="rotate(-90 158.2 142.9)">12</text>
<text x="160.7" y="142.9" transform="rotate(-90 160.7 142.9)">13</text>
<text x="163.2" y="142.9" transform="rotate(-90 163.2 142.9)">14</text>
<text x="168.3" y="142.9" transform="rotate(-90 168.3 142.9)">15</text>
<text x="170.9" y="142.9" transform="rotate(-90 170.9 142.9)">16</text>
<text x="31.5" y="147.8">CONN-SIL10</text>
<text x="59.4" y="147.8">CONN-SIL10</text>
<text x="109.9" y="146.4">LCD_H</text>
<text x="247.5" y="146.1">10k</text>
<text x="39.3" y="155.4">10</text>
<text x="67.2" y="155.4">10</text>
<text x="39.3" y="160.5">8</text>
<text x="39.3" y="157.9">9</text>
<text x="50.7" y="156.5">RD2</text>
<text x="50.7" y="159.1">RD3</text>
<text x="50.7" y="161.6">RC4</text>
<text x="67.2" y="160.5">8</text>
<text x="67.2" y="157.9">9</text>
<text x="78.7" y="161.6">RB0</text>
<text x="104.8" y="160.9" transform="rotate(-90 104.8 160.9)">2</text>
<text x="110" y="159.1">LCD_B</text>
<text x="136.5" y="156.1" transform="rotate(-90 136.5 156.1)">RE0</text>
<text x="141.6" y="156.1" transform="rotate(-90 141.6 156.1)">RE1</text>
<text x="156.8" y="156.2" transform="rotate(-90 156.8 156.2)">RD3</text>
<text x="159.3" y="156.2" transform="rotate(-90 159.3 156.2)">RD2</text>
<text x="161.9" y="156.2" transform="rotate(-90 161.9 156.2)">RD1</text>
<text x="164.4" y="156.2" transform="rotate(-90 164.4 156.2)">RD0</text>
<text x="219.7" y="157.9">1</text>
<text x="233.6" y="157.9">2/4</text>
<text x="253.9" y="159.1">BOT3</text>
<text x="39.3" y="165.6">6</text>
<text x="39.3" y="163">7</text>
<text x="50.7" y="164.2">RC5</text>
<text x="50.7" y="166.7">RC6</text>
<text x="67.2" y="165.6">6</text>
<text x="67.2" y="163">7</text>
<text x="78.7" y="164.2">RB1</text>
<text x="78.7" y="166.7">RB2</text>
<text x="39.3" y="173.2">3</text>
<text x="39.3" y="170.6">4</text>
<text x="39.3" y="168.1">5</text>
<text x="50.7" y="169.2">RC7</text>
<text x="50.7" y="171.8">RD4</text>
<text x="67.2" y="173.2">3</text>
<text x="67.2" y="170.6">4</text>
<text x="67.2" y="168.1">5</text>
<text x="78.7" y="169.2">RB3</text>
<text x="78.7" y="171.8">RB4</text>
<text x="108.1" y="173.2">5K</text>
<text x="110.4" y="170.4">3</text>
<text x="247.5" y="169">10k</text>
<text x="39.3" y="178.3">1</text>
<text x="39.3" y="175.7">2</text>
<text x="50.7" y="174.3">RD5</text>
<text x="50.7" y="176.9">RD6</text>
<text x="50.7" y="179.4">RD7</text>
<text x="67.2" y="178.3">1</text>
<text x="67.2" y="175.7">2</text>
<text x="78.7" y="174.3">RB5</text>
<text x="78.7" y="176.9">RB6</text>
<text x="78.7" y="179.4">RB7</text>
<text x="104.8" y="177.3" transform="rotate(-90 104.8 177.3)">1</text>
<text x="31.5" y="183.3">CONN-SIL10</text>
<text x="59.4" y="183.3">CONN-SIL10</text>
</g>
</svg>
